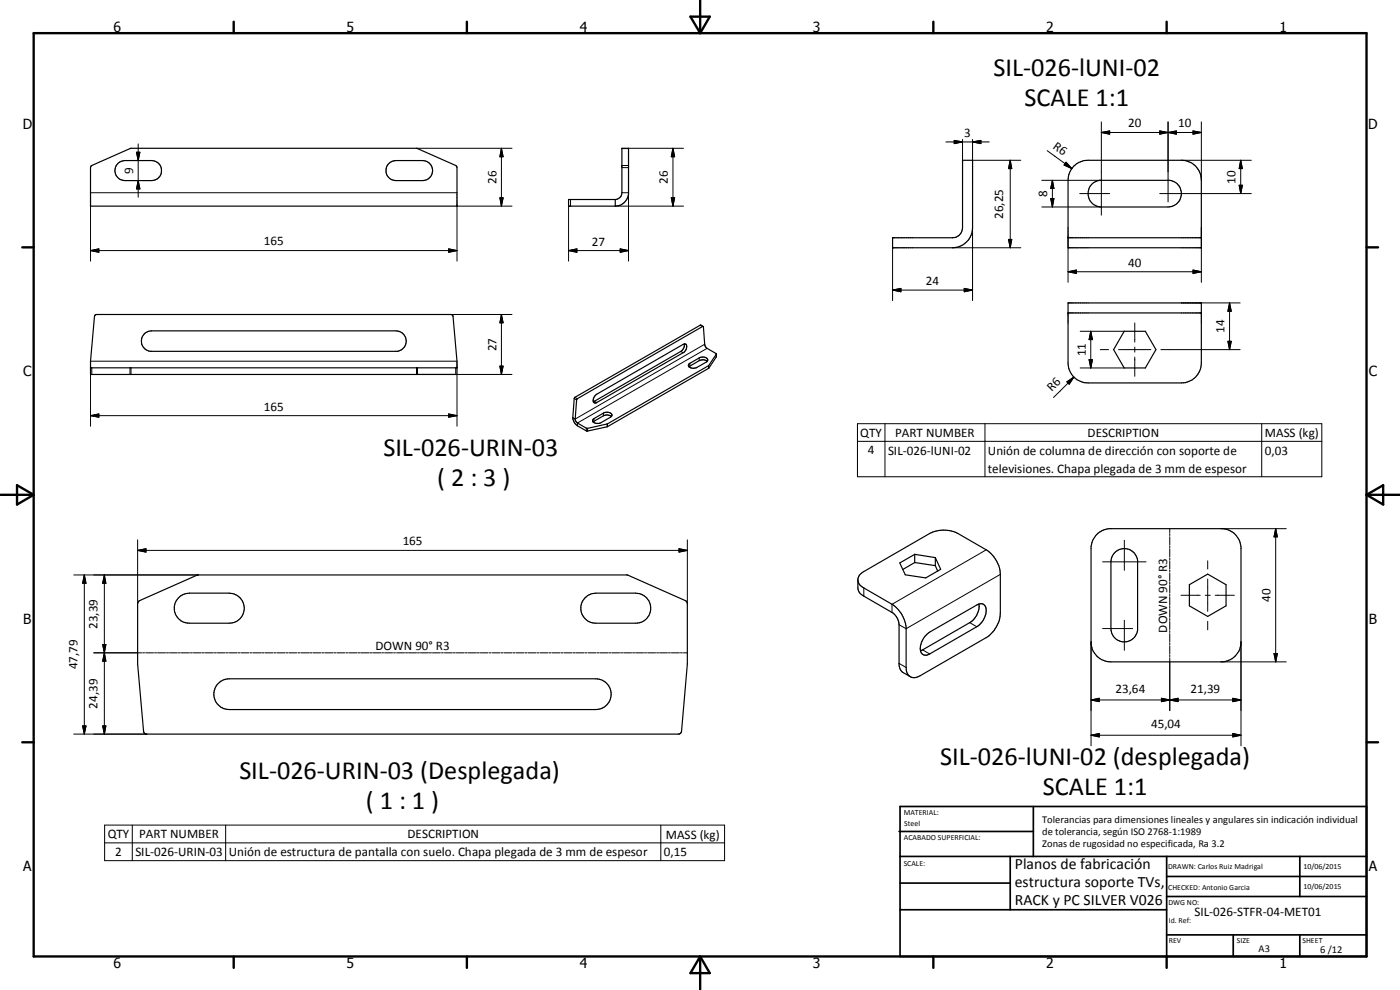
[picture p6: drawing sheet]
<svg xmlns="http://www.w3.org/2000/svg" width="420mm" height="297mm" viewBox="0 0 420 297" stroke-linecap="round" stroke-linejoin="round" font-family="sans-serif">
<g fill="none" stroke="#000" stroke-width=".35">
<path d="M27.3 49.9l12-5.4h85.7l12.1 5.4v11.9h-109.9zM35.3 49.1l1-.7 1.2-.2h8a3 3 0 0 1 3 3 3 3 0 0 1-3 3h-8a2.99 2.99 0 0 1-2.8-1.8 2.99 2.99 0 0 1 .6-3.3zM116.6 49.1l1-.7 1.2-.2h8a3 3 0 0 1 3 3 3 3 0 0 1-3 3h-8a2.99 2.99 0 0 1-2.7-1.8 2.99 2.99 0 0 1 .5-3.3zM184.6 59.9a2.09 2.09 0 0 0 2-2.1v-13.3h2v13.8a4.1 4.1 0 0 1-4 3.5M184.6 59.9h-14v1.9h14M184.6 59.9v1.9M288.9 48.1h3v20.2a6.1 6.1 0 0 1-6 6h-18v-3h18a3 3 0 0 0 3-3zM322.3 49.8a5.9 5.9 0 0 1 4.2-1.7h28a6 6 0 0 1 6 6v20.2h-40v-20.2a6.2 6.2 0 0 1 1.8-4.3zM327.9 55.1l.8-.6 1.4-.4h20.9a4 4 0 0 1 3.5 4.2 4 4 0 0 1-3.9 3.8h-20.1a4 4 0 0 1-3.7-2.6 4 4 0 0 1 1.1-4.4zM320.5 71.3h40M28.5 94.6l.5-.2h106.3l.4 .1 .3 .5 1.1 13.4v4h-109.9v-4zM211 98l-.9-.4-37.6 21.6-.2 .4-.4 5.7"/>
<path d="M211 98l-37.8 21.7-.6 6M211 98h.1M211.1 98l.6 5.9 .3 .5 3 1.7v1l-2.3 3.4-30.4 17.5-6.2 1.3-2.8-1.5a3.3 3.3 0 0 1-1.4-2.5M320.5 90.9h40v18a6 6 0 0 1-6 6h-28a6 6 0 0 1-6-6zM320.5 93.9h40M337.4 99.4h6.3l3.2 5.5-3.2 5.5h-6.3l-3.2-5.5zM27.2 110.4h109.9M43.3 100.2l1-.7 1.2-.2h73.3a3.1 3.1 0 0 1 3.1 2.8 3.1 3.1 0 0 1-2.7 3.3h-74.1a3.1 3.1 0 0 1-2.5-2 3.1 3.1 0 0 1 .7-3.2zM178.7 118.6l26.7-15.4a1.32 1.32 0 0 1 .8 1.2 1.32 1.32 0 0 1-.8 1.1l-26.7 15.4a1.07 1.07 0 0 1-.4-1.8zM205.3 103.2a2.26 2.26 0 0 1-1 2.3l-26.2 15M206.8 109.1l3-1.7a1.56 1.56 0 0 1 2.6 .8l-.4 .4-2.8 1.6a1.87 1.87 0 0 1-2.6-.6zM212.2 108.4l-.8-.4h-1.1l-3.5 2"/>
<path d="M215 106.3l-2.4 3.4-30.3 17.5-6.2 1.3-2.9-1.7-.6-1.1M171.9 125.3l.7 .4M178 125.9l3.1-1.9a1.62 1.62 0 0 1 2.5 .7l-.4 .5-2.8 1.6a1.56 1.56 0 0 1-2.5-.8zM183.5 125l-.2-.2a2.18 2.18 0 0 0-2.2 0l-3.1 1.8M53.5 179.4l1.3-.9 2-.5h12a4.5 4.5 0 0 1 4.5 4.5 4.5 4.5 0 0 1-4.5 4.5h-12a4.5 4.5 0 0 1-4.1-2.7 4.5 4.5 0 0 1 .8-4.9zM175.5 179.4l1.7-1.1 1.6-.3h12a4.5 4.5 0 0 1 4.5 4.5 4.5 4.5 0 0 1-4.5 4.5h-12a4.5 4.5 0 0 1-4.1-2.7 4.5 4.5 0 0 1 .8-4.9zM257.5 174v2.4a2.86 2.86 0 0 0 1.7 2.5l8.5 4.9a4.7 4.7 0 0 1 2.1 3.7v12l.2 .9 .8 1.2 2.4 1.4M258.1 172.3l1.1-.8 19.8-11.4a9.5 9.5 0 0 1 8.5 0l8.5 4.9a9.5 9.5 0 0 1 4.2 7.3v11.6a9.3 9.3 0 0 1-4.2 7.4l-19.8 11.4a2.58 2.58 0 0 1-3 .3 2.58 2.58 0 0 1-1.3-2.7v-12.1a9.5 9.5 0 0 0-4.2-6.9l-8.5-4.9a2.53 2.53 0 0 1-1.1-4.1zM274.5 166.3l-4.5 2.6 1.7 3.6 6.1 .9 4.5-2.6-1.6-3.5M274.5 168.8l-3.5 2.1M274.5 166.3v2.5M274.5 166.3l6.2 1"/>
<path d="M274.5 168.8l6.2 .9M280.7 167.3v2.4M280.7 169.7l.7 1.7M329.2 160.4l1.9-1.4 1.7-.4h34.3a5.9 5.9 0 0 1 5.3 5.4v29.2a6 6 0 0 1-5.9 5.4h-33.1a6 6 0 0 1-6-5.4v-29.2l.5-1.7zM334.4 165.9a4 4 0 0 1 4.2-1.1 4 4 0 0 1 2.8 3.3v21a4 4 0 0 1-4.2 3.5 4 4 0 0 1-3.8-4v-20l.3-1.4zM356.9 175.4l5.5-3.1 5.5 3.1v6.4l-5.5 3.2-5.5-3.2zM41.7 180.3l17.6-7.8h129l17.4 7.7 .6 .7v18.4l-1.8 20.3-.8 .7-160.1-.1-.5-.6-1.8-20.3v-18.2zM277.7 190.8l1.3-1.1 14.1-8.2a1.73 1.73 0 0 1 2-.2 1.73 1.73 0 0 1 .9 1.8 6.1 6.1 0 0 1-2.9 4.9l-14.1 8.2a1.78 1.78 0 0 1-2.2 .1 1.78 1.78 0 0 1-.6-2.1 6.5 6.5 0 0 1 1.5-3.4zM293.8 181.2a5.9 5.9 0 0 1-2.8 5.6l-14.7 8.4M65.6 205l1.7-1.1 1.5-.2h110a4.6 4.6 0 0 1 4.6 4.6 4.6 4.6 0 0 1-4.6 4.6h-110a4.6 4.6 0 0 1-4.3-2.9 4.6 4.6 0 0 1 1.1-5z"/>
</g>
<g fill="none" stroke="#000" stroke-width=".3">
<path d="M330.5 39.8l2.5-.5v1zM330.5 36.6v28M330.5 39.8h30M348.1 39.3l2.5 .5-2.5 .5zM350.6 39.8l2.4-.5v1zM350.6 36.6v24M358 39.3l2.5 .5-2.5 .5zM360.5 36.6v17.5M27.2 57.8h109.9M41 45.7h1l-.5 2.5zM41.5 54.2l.5 2.5h-1zM41.5 43.2v16"/>
<path d="M125 44.5h28.7M150 59.4h1l-.5 2.4zM150.5 44.5l.5 2.5h-1zM150.5 44.5v17.3M171.2 59.9v1.9M186.6 57.8h2M186.6 44.6h2v33.8M186.6 50.3h2M186.6 49.7h2M188.6 44.5h16.5M201.5 59.4h1l-.5 2.4zM202 44.5l.5 2.5h-1z"/>
<path d="M202 44.5v17.3M283.9 42.6h13M286.4 42.1l2.5 .5-2.5 .5zM288.9 41.8v6.3M291.9 42.6l2.5-.5v1zM291.9 41.8v6.3h14.5M303.2 48.1l.4 2.5h-.9zM303.2 48.1v26.2M312.7 54.1h17.7M314.3 45.2l7.4 5.4M315.3 59.6h1l-.5 2.5zM315.8 54.1l.5 2.5h-1z"/>
<path d="M315.8 54.1v8M319.9 48.7l1.8 1.9-2.3-1.1zM324.1 58.1h8.9M348.1 58.1h27.4M354.5 48.1h21M371.9 55.6h1l-.5 2.5zM372.4 48.1l.5 2.5h-1zM372.4 48.1v10M27.2 75.2l2.5-.5v1zM27.2 75.2h109.9M27.2 61.8v16.6M134.7 74.7l2.4 .5-2.4 .5z"/>
<path d="M153.7 61.8h-16.6v16.6M170.6 75.2l2.5-.5v1zM170.6 75.2h18M170.6 61.8v16.6M184.6 61.8h20.5M186.1 74.7l2.5 .5-2.5 .5zM267.9 74.3v15.9M285.9 74.3h20.5M291.9 68.3v21.9M302.7 71.8h.9l-.4 2.5zM312.7 62.1h17.7M320.5 71.3v13.4"/>
<path d="M360.5 68.3v16.4M135.3 94.4h18.4M150.5 94.4l.5 2.5h-1zM150.5 94.4v18M210.1 97.6l.8 .4M267.9 87l2.5-.5v1zM267.9 87h24M289.4 86.5l2.5 .5-2.5 .5zM320.5 81.5l2.5-.5v1zM320.5 81.5h40M324.2 99.4h13.2M327.4 99.4l.5 2.5h-1.1z"/>
<path d="M327.4 99.4v11M340.6 96.9v5.8M354.5 90.9h17.7M358 81l2.5 .5-2.5 .5zM369 90.9l.5 2.5h-1zM369 90.9v14M27.2 108.4h109.9M27.2 112.4v15.5M27.5 110.4v2M39 110.4v2M39.3 110.4v2M125 110.4v2h28.7"/>
<path d="M125.3 110.4v2M136.8 110.4v2M137.1 112.4v15.5M150 109.9h1l-.5 2.5zM172.3 119.6l.7 .4M172.5 119.2l.8 .4M204.3 105.5l.7 .3M207 109v.9M209.8 107.4v.8M211.5 103.3l-38.9 22.4M212.2 104.5l-38.9 22.4v.9M212.6 109.7v.8"/>
<path d="M212.7 109.6v.9M215 106.3v.8M320.2 114.6l2.1-1.4-1.4 2.1zM322.3 113.2l-6.1 6.1M324.2 110.4h13.2M326.8 107.9h1.1l-.5 2.5zM330.2 104.9h2.5M335.7 104.9h9.7M340.6 104.1v1.6M340.6 107.1v5.8M348.4 104.9h23.8M368.5 102.4h1l-.5 2.5z"/>
<path d="M27.2 124.7l2.5-.5v1zM27.2 124.7h109.9M134.7 124.2l2.4 .5-2.4 .5zM176 128.5v.8M176.3 128.5v.8M178.3 125.6v.8M178.4 120.4l.7 .4M181.1 124v.8M182.2 127.2v.9M182.3 127.2v.8M257.3 127.1h139.4v15.9h-139.4zM257.3 132.4h139.4"/>
<path d="M265.6 127.1v15.9M295.6 127.1v15.9M378.7 127.1v15.9M351.1 158.6v1.2M366.5 158.6h19.5M382.9 158.6l.5 2.5h-1.1zM382.9 158.6v40M22.1 172.5h37.4M25.3 172.5l.5 2.5h-1zM25.3 172.5v47.8M31.3 172.5l.5 2.5h-1zM31.3 172.5v47.8"/>
<path d="M41.3 165.1l2.5-.5v1.1zM41.3 165.1h165M41.3 162v19.1M203.8 164.6l2.5 .5-2.5 .6zM206.3 162v19.1M259.2 176.4v2.5M296 165l-28.3 16.3v2.5M300.2 172.3l-28.3 16.3-2.1-1.1M330.9 168.6h13M337.4 162.1v9M351.1 160.1v.6M351.1 161v2.4"/>
<path d="M351.1 163.7v.6M351.1 164.6v2.5M351.1 167.4v.6M351.1 168.3v2.4M351.1 171v.6M351.1 172v2.4M351.1 174.7v.6M351.1 175.6v2.4M351.1 178.3v.6M351.1 179.2v2.4M354.4 178.6h5.8M361.7 178.6h1.5"/>
<path d="M362.4 168.3v2.4M362.4 173.7v9.7M364.7 178.6h5.7M28.1 195.9h14.4M30.8 193.4h1l-.5 2.5zM31.3 195.9l.5 2.5h-1zM42.8 195.9h.6M43.7 195.9h2.4M46.4 195.9h.6M47.3 195.9h2.4M50 195.9h.6M50.9 195.9h2.3"/>
<path d="M53.5 195.9h.6M54.4 195.9h2.4M57.1 195.9h.6M58 195.9h2.4M60.7 195.9h.6M61.6 195.9h2.4M64.3 195.9h.6M65.2 195.9h2.4M67.9 195.9h.6M68.8 195.9h2.4M71.5 195.9h.6M72.4 195.9h2.3"/>
<path d="M75.1 195.9h.6M76 195.9h2.4M78.6 195.9h.7M79.6 195.9h2.3M82.2 195.9h.6M83.1 195.9h2.4M85.8 195.9h.6M86.7 195.9h2.4M89.4 195.9h.6M90.3 195.9h2.4M93 195.9h.6M93.9 195.9h2.4"/>
<path d="M96.6 195.9h.6M97.5 195.9h2.4M100.2 195.9h.6M101.1 195.9h2.4M103.8 195.9h.6M104.7 195.9h2.3M107.3 195.9h.7M108.2 195.9h2.4M110.9 195.9h.6M111.8 195.9h2.4M114.5 195.9h.6M115.4 195.9h2.4"/>
<path d="M118.1 195.9h.6M119 195.9h2.4M121.7 195.9h.6M122.6 195.9h2.4M125.3 195.9h.6M126.2 195.9h2.4M128.9 195.9h.6M129.8 195.9h2.4M132.5 195.9h.5M133.4 195.9h2.4M136 195.9h.6M136.9 195.9h2.4"/>
<path d="M139.6 195.9h.6M140.5 195.9h2.4M143.2 195.9h.6M144.1 195.9h2.4M146.8 195.9h.6M147.7 195.9h2.4M150.4 195.9h.6M151.3 195.9h2.4M154 195.9h.6M154.9 195.9h2.4M157.6 195.9h.6M158.5 195.9h2.4"/>
<path d="M161.2 195.9h.5M162.1 195.9h2.4M164.7 195.9h.6M165.6 195.9h2.5M168.3 195.9h.6M169.2 195.9h2.4M171.9 195.9h.6M172.8 195.9h2.4M175.5 195.9h.6M176.4 195.9h2.4M179.1 195.9h.6M180 195.9h2.4"/>
<path d="M182.7 195.9h.6M183.6 195.9h2.4M186.3 195.9h.5M187.1 195.9h2.5M189.9 195.9h.5M190.7 195.9h2.5M193.5 195.9h.5M194.3 195.9h2.5M197.1 195.9h.5M197.9 195.9h2.4M200.6 195.9h.6M201.5 195.9h2.4"/>
<path d="M204.2 195.9h.6M205.1 195.9h1.2M269.8 199.1l2.1 1.2M276.9 195l2.1 1.2M291 186.8l2.1 1.2M327.4 192.6v31.2M330.9 188.6h9M337.4 186.1v9M351.1 181.9v.6M351.1 182.8v2.5M351.1 185.5v.7M351.1 186.5v2.4"/>
<path d="M351.1 189.2v.6M351.1 190.1v2.4M351.1 192.8v.7M351.1 193.8v2.4M351.1 196.5v.6M351.1 197.4v15.8M362.4 186.4v2.6M366.5 198.6h19.5M372.4 192.6v31.2M382.3 196.1h1.1l-.5 2.5zM24.8 217.8h1l-.5 2.5zM30.8 217.8h1l-.5 2.5z"/>
<path d="M327.4 210l2.5-.5v1zM327.4 210h45M348.6 209.5l2.5 .5-2.5 .5zM348.6 209.5l5 1v-1l-5 1zM351.1 210l2.5-.5v1zM370 209.5l2.4 .5-2.4 .5zM22.1 220.3h22M327.4 220.6l2.5-.5v1zM327.4 220.6h45M370 220.1l2.4 .5-2.4 .5zM31.4 247.6h186.1v10.6h-186.1zM31.4 252.9h186.1"/>
<path d="M39.7 247.6v10.6M67.7 247.6v10.6M198.3 247.6v10.6"/>
</g>
<g fill="#000">
<circle cx="267.9" cy="74.3" r=".18"/>
<circle cx="267.9" cy="71.3" r=".18"/>
</g>
<g fill="none" stroke="#000" stroke-width=".71">
<path d="M10.1 9.9h400v277.1h-400zM70.1 6.5v3.4M140.1 6.5v3.4M207.2 5h5.8l-2.9 4.9zM210.1 0v9.9M280.1 6.5v3.4M350.1 6.5v3.4M6.7 74.2h3.4M410.1 74.2h3.5M.1 148.5h10M5.1 145.6l5 2.9-5 2.9zM410.1 148.5h10"/>
<path d="M410.1 148.5l5-2.9v5.8zM6.7 222.7h3.4M410.1 222.7h3.5M70.1 287v3.4M140.1 287v3.4M210.1 287v10M210.1 287l2.9 5h-5.8zM280.1 287v3.4M350.1 287v3.4"/>
</g>
<g fill="none" stroke="#000" stroke-width=".51">
<path d="M269.8 249.5h40.3M270.1 242h140v45h-140zM270.1 257h140M303.2 257v16M310.1 242v15M350.1 257v30M390.1 257v12M270.1 265h33.1M270.1 273h80M350.1 269h60M350.1 263h60M350.1 280.5h60"/>
<path d="M370.1 280.5v6.5M390.1 280.5v6.5"/>
</g>
<g fill="#000">
<path d="M330.5 39.8l2.5-.5v1zM350.6 39.8l2.4-.5v1zM41 45.7h1l-.5 2.5zM41.5 54.2l.5 2.5h-1zM150 59.4h1l-.5 2.4zM150.5 44.5l.5 2.5h-1zM201.5 59.4h1l-.5 2.4zM202 44.5l.5 2.5h-1zM286.4 42.1l2.5 .5-2.5 .5zM291.9 42.6l2.5-.5v1zM303.2 48.1l.4 2.5h-.9zM315.3 59.6h1l-.5 2.5z"/>
<path d="M315.8 54.1l.5 2.5h-1zM319.9 48.7l1.8 1.9-2.3-1.1zM348.1 39.3l2.5 .5-2.5 .5zM358 39.3l2.5 .5-2.5 .5zM371.9 55.6h1l-.5 2.5zM372.4 48.1l.5 2.5h-1zM27.2 75.2l2.5-.5v1zM134.7 74.7l2.4 .5-2.4 .5zM170.6 75.2l2.5-.5v1zM186.1 74.7l2.5 .5-2.5 .5zM302.7 71.8h.9l-.4 2.5zM150.5 94.4l.5 2.5h-1z"/>
<path d="M267.9 87l2.5-.5v1zM289.4 86.5l2.5 .5-2.5 .5zM320.5 81.5l2.5-.5v1zM358 81l2.5 .5-2.5 .5zM369 90.9l.5 2.5h-1zM150 109.9h1l-.5 2.5zM320.2 114.6l2.1-1.4-1.4 2.1zM326.8 107.9h1.1l-.5 2.5zM327.4 99.4l.5 2.5h-1.1zM368.5 102.4h1l-.5 2.5zM27.2 124.7l2.5-.5v1zM134.7 124.2l2.4 .5-2.4 .5z"/>
<path d="M25.3 172.5l.5 2.5h-1zM31.3 172.5l.5 2.5h-1zM41.3 165.1l2.5-.5v1.1zM203.8 164.6l2.5 .5-2.5 .6zM382.9 158.6l.5 2.5h-1.1zM30.8 193.4h1l-.5 2.5zM31.3 195.9l.5 2.5h-1zM382.3 196.1h1.1l-.5 2.5zM24.8 217.8h1l-.5 2.5zM30.8 217.8h1l-.5 2.5zM327.4 210l2.5-.5v1zM348.6 209.5l2.5 .5-2.5 .5z"/>
<path d="M351.1 210l2.5-.5v1zM370 209.5l2.4 .5-2.4 .5zM327.4 220.6l2.5-.5v1zM370 220.1l2.4 .5-2.4 .5z"/>
</g>
<g font-size="7.9">
<text x="298.1" y="22.8">SIL-026-lUNI-02</text>
<text x="307.5" y="31.7">SCALE 1:1</text>
<text x="115.1" y="136.7">SIL-026-URIN-03</text>
<text x="131.2" y="145.7">( 2 : 3 )</text>
<text x="71.8" y="233.7">SIL-026-URIN-03 (Desplegada)</text>
<text x="282.2" y="229.6">SIL-026-lUNI-02 (desplegada)</text>
<text x="313" y="238.6">SCALE 1:1</text>
<text x="109.8" y="242.7">( 1 : 1 )</text>
</g>
<g font-size="4.7">
<text x="304.6" y="260.8">Planos de fabricación</text>
<text x="304.6" y="266.2">estructura soporte TVs,</text>
<text x="304.6" y="271.6">RACK y PC SILVER V026</text>
</g>
<g font-size="4.2">
<text x="34" y="9.6">6</text>
<text x="104" y="9.6">5</text>
<text x="174" y="9.6">4</text>
<text x="244" y="9.6">3</text>
<text x="314" y="9.6">2</text>
<text x="384" y="9.6">1</text>
<text x="6.8" y="38.7">D</text>
<text x="410.6" y="38.7">D</text>
<text x="7" y="112.9">C</text>
<text x="410.8" y="112.9">C</text>
<text x="7" y="187.1">B</text>
<text x="410.8" y="187.1">B</text>
<text x="7" y="261.4">A</text>
<text x="410.8" y="261.4">A</text>
<text x="34" y="290.4">6</text>
<text x="104" y="290.4">5</text>
<text x="174" y="290.4">4</text>
<text x="244" y="290.4">3</text>
<text x="314" y="290.4">2</text>
<text x="384" y="290.4">1</text>
</g>
<g font-size="3.9">
<text x="289.4" y="41.1">3</text>
<text x="338.6" y="38.2">20</text>
<text x="353.6" y="38.2">10</text>
<text x="315.8" y="44.4" transform="rotate(36 315.8 44.4)">R6</text>
<text x="40" y="52.2" transform="rotate(-90 40 52.2)">9</text>
<text x="149" y="55.2" transform="rotate(-90 149 55.2)">26</text>
<text x="200.4" y="55.2" transform="rotate(-90 200.4 55.2)">26</text>
<text x="314.3" y="59.1" transform="rotate(-90 314.3 59.1)">8</text>
<text x="370.8" y="55.1" transform="rotate(-90 370.8 55.1)">10</text>
<text x="301.1" y="65.7" transform="rotate(-90 301.1 65.7)">26,25</text>
<text x="79.2" y="73.6">165</text>
<text x="177.7" y="73.7">27</text>
<text x="338.6" y="80">40</text>
<text x="277.9" y="85.6">24</text>
<text x="367.5" y="99.9" transform="rotate(-90 367.5 99.9)">14</text>
<text x="149" y="105.4" transform="rotate(-90 149 105.4)">27</text>
<text x="325.8" y="106.9" transform="rotate(-90 325.8 106.9)">11</text>
<text x="315.7" y="117.6" transform="rotate(-45 315.7 117.6)">R6</text>
<text x="79.2" y="123.2">165</text>
<text x="258.2" y="131.1">QTY</text>
<text x="268.6" y="131.1">PART NUMBER</text>
<text x="326.4" y="131.1">DESCRIPTION</text>
<text x="379.6" y="131.1">MASS (kg)</text>
<text x="260.5" y="136.4">4</text>
<text x="266.5" y="136.4">SIL-026-lUNI-02</text>
<text x="296.5" y="136.4">Unión de columna de dirección con soporte de</text>
<text x="379.6" y="136.4">0,03</text>
<text x="296.5" y="141.8">televisiones. Chapa plegada de 3 mm de espesor</text>
<text x="120.8" y="163.6">165</text>
<text x="381.3" y="180.6" transform="rotate(-90 381.3 180.6)">40</text>
<text x="29.2" y="188.7" transform="rotate(-90 29.2 188.7)">23,39</text>
<text x="350.3" y="189.8" transform="rotate(-90 350.3 189.8)">DOWN 90° R3</text>
<text x="112.7" y="195.1">DOWN 90° R3</text>
<text x="23.2" y="200.9" transform="rotate(-90 23.2 200.9)">47,79</text>
<text x="334.8" y="207.9">23,64</text>
<text x="357.3" y="207.9">21,39</text>
<text x="29.2" y="212.6" transform="rotate(-90 29.2 212.6)">24,39</text>
<text x="345.5" y="218.5">45,04</text>
<text x="32.3" y="251.5">QTY</text>
<text x="41.8" y="251.5">PART NUMBER</text>
<text x="122.3" y="251.5">DESCRIPTION</text>
<text x="199.8" y="251.6">MASS (kg)</text>
<text x="34.6" y="256.8">2</text>
<text x="40.6" y="256.8">SIL-026-URIN-03</text>
<text x="68.7" y="256.9">Unión de estructura de pantalla con suelo. Chapa plegada de 3 mm de espesor</text>
<text x="199.3" y="256.8">0,15</text>
<text x="358.5" y="275">SIL-026-STFR-04-MET01</text>
</g>
<g font-size="3.1">
<text x="312.7" y="246.8">Tolerancias para dimensiones lineales y angulares sin indicación individual</text>
<text x="312.7" y="250.4">de tolerancia, según ISO 2768-1:1989</text>
<text x="312.7" y="254">Zonas de rugosidad no especificada, Ra 3.2</text>
<text x="377.7" y="285.6">A3</text>
<text x="396.2" y="285.9">6 /12</text>
</g>
<g font-size="2.4">
<text x="271.2" y="244.4">MATERIAL:</text>
<text x="271.3" y="252">ACABADO SUPERFICIAL:</text>
<text x="271.4" y="247.9">Steel</text>
<text x="271.2" y="259.7">SCALE:</text>
<text x="350.6" y="260.8">DRAWN: Carlos Ruiz Madrigal</text>
<text x="391.2" y="260.6">10/06/2015</text>
<text x="350.6" y="267">CHECKED: Antonio Garcia</text>
<text x="391.2" y="266.7">10/06/2015</text>
<text x="350.6" y="271.4">DWG NO:</text>
<text x="350.8" y="276.9">Id. Ref:</text>
<text x="350.8" y="282.8">REV</text>
<text x="371.2" y="282.9">SIZE</text>
<text x="390.9" y="282.9">SHEET</text>
</g>
</svg>
